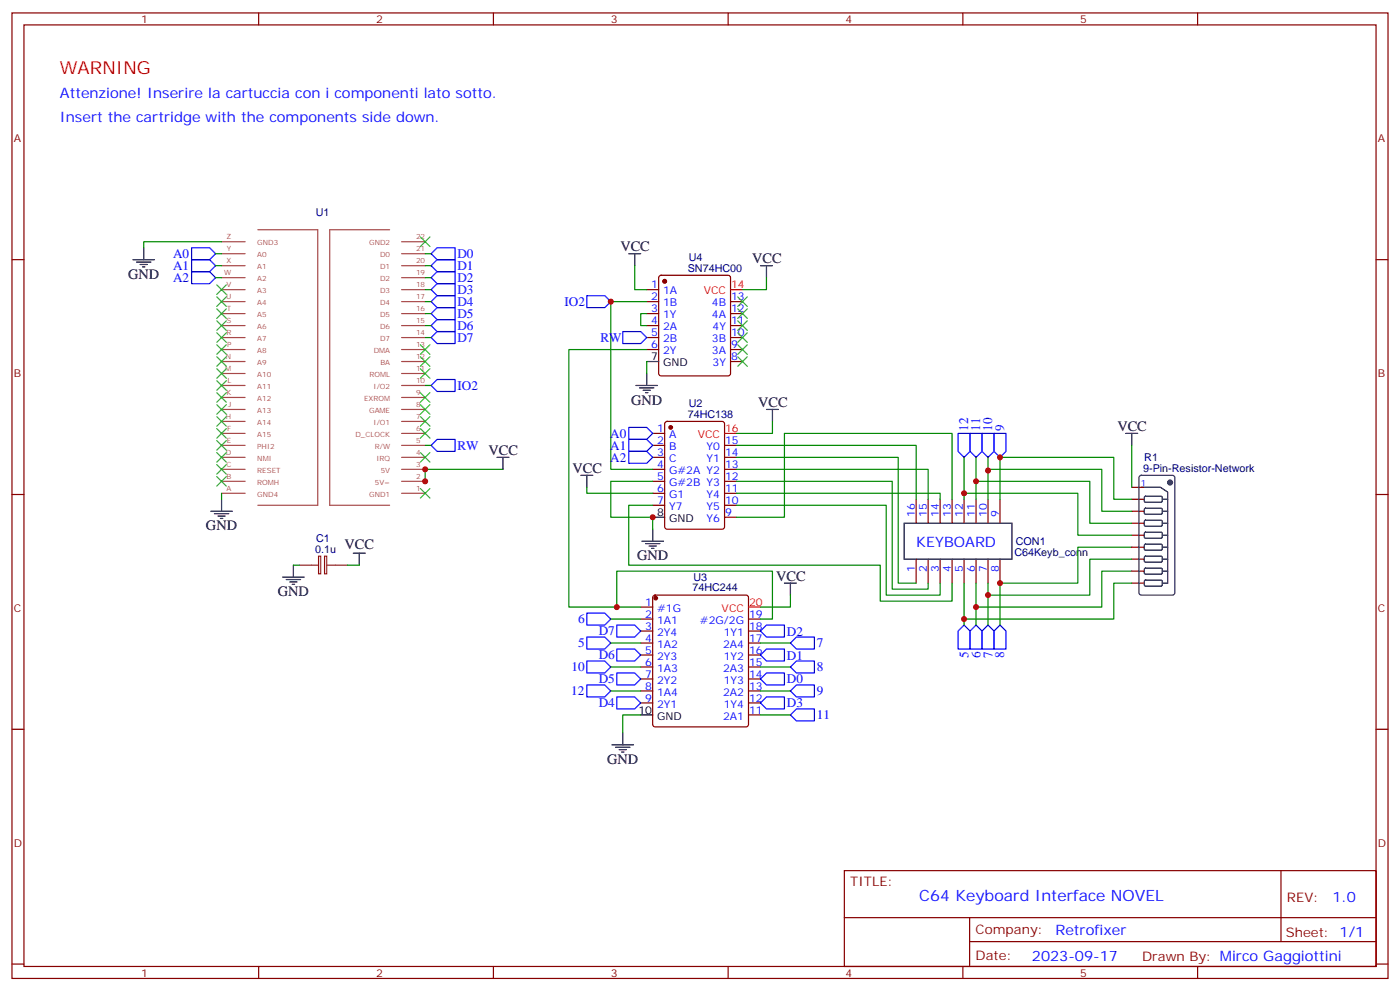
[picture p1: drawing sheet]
<svg xmlns="http://www.w3.org/2000/svg" width="412mm" height="296mm" viewBox="0 0 412 296" stroke-linecap="round" stroke-linejoin="round" font-family="sans-serif">
<g fill="none" stroke="#870000" stroke-width=".35">
<path d="M3.5 3.8h405.4v284.3h-405.4zM7.1 7.3h398.2v277.3h-398.2zM76.2 3.8v3.5M145.3 3.8v3.5M214.5 3.8v3.5M283.6 3.8v3.5M352.8 3.8v3.5M3.5 76.5h3.6M405.3 76.5h3.6M190.5 85.3h3.5M190.5 88.8h3.5M190.5 92.4h3.5"/>
<path d="M190.5 95.9h3.5M190.5 99.4h3.5M194.3 81.3l.4-.2h19.8l.5 .2 .2 .5v28.2l-.2 .5-.5 .2h-19.8l-.5-.2-.2-.5v-28.2zM215.2 88.8h3.5M215.2 92.4h3.5M215.2 95.9h3.5M215.2 99.4h3.5M190.5 102.9h3.5M215.2 102.9h3.5M215.2 106.5h3.5M192.3 127.6h3.5M192.3 131.2h3.5"/>
<path d="M192.3 134.7h3.5M192.3 138.2h3.5M196 124.3l.5-.2h16.2l.7 .4v30.7l-.4 .6-16.5 .1-.7-.5v-30.6zM213.4 131.2h3.6M213.4 134.7h3.6M213.4 138.2h3.6M3.5 145.6h3.6M192.3 141.7h3.5M192.3 145.3h3.5M192.3 148.8h3.5M213.4 141.7h3.6M213.4 145.3h3.6"/>
<path d="M213.4 148.8h3.6M213.4 152.3h3.6M269.9 147v7.1M273.4 147v7.1M276.9 147v7.1M280.5 147v7.1M284 147v7.1M287.5 147v7.1M291 147v7.1M294.6 147v7.1M333.4 143.5h3.5M333.4 147h3.5"/>
<path d="M333.4 150.6h3.5M333.4 154.1h3.5M333.4 157.6h3.5M405.3 145.6h3.6M188.7 178.8h3.6M192.5 175.5l.5-.2h26.8l.5 .2 .2 .5v37.4l-.2 .5-.5 .2h-26.8l-.5-.3-.2-.4v-37.4zM269.9 164.7v7M273.4 164.7v7M276.9 164.7v7M280.5 164.7v7M284 164.7v7M287.5 164.7v7"/>
<path d="M291 164.7v7M294.6 164.7v7M333.4 161.1h3.5M333.4 164.7h3.5M333.4 168.2h3.5M333.4 171.7h3.5M188.7 182.3h3.6M188.7 185.8h3.6M188.7 189.4h3.6M188.7 192.9h3.6M188.7 196.4h3.6M188.7 200h3.6"/>
<path d="M220.5 182.3h3.5M220.5 185.8h3.5M220.5 189.4h3.5M220.5 192.9h3.5M220.5 196.4h3.5M220.5 200h3.5M3.5 214.8h3.6M188.7 203.5h3.6M188.7 207h3.6M220.5 203.5h3.5M220.5 207h3.5M220.5 210.5h3.5"/>
<path d="M405.3 214.8h3.6M248.7 256.4h156.6v28.2h-156.6zM377.3 256.4v20.9M248.7 270.2h156.5M285.6 277.3h119.6M285.6 270.2v14.2M3.5 283.9h3.6M76.2 284.6v3.5M145.3 284.6v3.5M214.5 284.6v3.5M283.6 284.6v3.5M352.8 284.6v3.5"/>
<path d="M405.3 283.9h3.6"/>
</g>
<g fill="none" stroke="#a64a4a" stroke-width=".35">
<path d="M65.3 74.7h6.9M65.3 78.2h6.9M65.3 71.2h6.9M76 67.7h17.6v81.1h-17.6M114.8 67.7h-17.7v81.1h17.7M118.3 74.7h6.9M118.3 78.2h6.9M118.3 71.2h6.9M65.3 81.8h6.9M65.3 85.3h6.9M65.3 88.8h6.9M65.3 92.4h6.9"/>
<path d="M65.3 95.9h6.9M65.3 99.4h6.9M118.3 81.8h6.9M118.3 85.3h6.9M118.3 88.8h6.9M118.3 92.4h6.9M118.3 95.9h6.9M118.3 99.4h6.9M65.3 102.9h6.9M65.3 106.5h6.9M65.3 110h6.9M65.3 113.5h6.9"/>
<path d="M65.3 117.1h6.9M118.3 102.9h6.9M118.3 106.5h6.9M118.3 110h6.9M118.3 113.5h6.9M118.3 117.1h6.9M65.3 138.2h6.9M65.3 120.6h6.9M65.3 124.1h6.9M65.3 127.6h6.9M65.3 134.7h6.9M65.3 131.2h6.9"/>
<path d="M118.3 138.2h6.9M118.3 120.6h6.9M118.3 124.1h6.9M118.3 127.6h6.9M118.3 134.7h6.9M118.3 131.2h6.9M65.3 141.7h6.9M65.3 145.3h6.9M118.3 141.7h6.9M118.3 145.3h6.9"/>
</g>
<g fill="#870000" stroke="#870000" stroke-width=".35">
<circle cx="197.6" cy="125.9" r=".53"/>
<circle cx="193.1" cy="176.1" r=".53"/>
<circle cx="195.8" cy="82.8" r=".53"/>
</g>
<g fill="none" stroke="#000" stroke-width=".35">
<path d="M39.2 76.5h6.3M40.2 77.2h4.2M41.3 77.9h2.1M42 78.6h.7M42.3 73v3.5M185.2 74.7h3.5M187 74.7v3.5M224 78.2h3.5M225.8 78.2v3.6M187.3 113.5h6.4M188.4 114.2h4.2M189.4 114.9h2.2"/>
<path d="M190.1 115.6h.8M190.5 106.5h3.5M190.5 110v3.5M146.4 134.7h3.5M148.2 134.7v3.5M171.1 140h3.5M172.9 140v3.5M225.8 120.6h3.5M227.5 120.6v3.5M331.6 127.6h3.5M333.4 127.6v3.6M62.1 150.6h6.3"/>
<path d="M63.1 151.3h4.3M64.2 152h2.1M64.9 152.7h.7M65.3 147v3.6M189.1 159.4h6.3M192.3 152.3h3.5M192.3 155.9v3.5M266.3 154.1h31.8v10.6h-31.8zM336.2 143.5h5.6l2.2 1.4v26.8h-1.5M337.1 156.9l.3-.2h4.6l.4 .4v1.1l-.4 .3h-4.6l-.3-.3zM337.1 153.4l.3-.2h4.6l.4 .4v1l-.4 .4h-4.6l-.3-.4zM337.1 149.9l.3-.2h4.6l.4 .3v1.1l-.4 .3h-4.6l-.3-.3z"/>
<path d="M337.1 146.3l.3-.1h4.6l.4 .3v1.1l-.4 .3h-4.6l-.3-.3zM342.5 150.6h1.5M342.5 157.6h1.5M342.5 154.1h1.5M342.5 147h1.5M83.3 170h6.3M84.3 170.7h4.2M85.4 171.4h2.1M86.1 172.1h.7M86.4 166.4v3.6M104.1 162.9h3.5M105.8 162.9v3.5"/>
<path d="M190.1 160.1h4.3M191.2 160.8h2.1M191.9 161.5h.7M231.1 171.7h3.5M232.8 171.7v3.6M337.1 171l.3-.1h4.6l.4 .3v1.1l-.4 .3h-4.6l-.3-.3zM337.1 167.5l.3-.2h4.6l.4 .4v1l-.4 .4h-4.6l-.3-.4zM337.1 164l.3-.2h4.6l.4 .3v1.1l-.4 .4h-4.6l-.3-.4zM337.1 160.4l.3-.1h4.6l.4 .3v1.1l-.4 .3h-4.6l-.3-.3zM342.5 168.2h1.5M342.5 164.7h1.5M342.5 161.1h1.5"/>
<path d="M180.3 219.4h6.3M183.4 215.8v3.6M188.7 210.5h3.6M181.3 220.1h4.3M182.4 220.8h2.1M183.1 221.5h.7"/>
</g>
<path d="M215.2 85.3h3.5M213.4 127.6h3.6M220.5 178.8h3.5" fill="none" stroke="#f00" stroke-width=".35"/>
<g fill="none" stroke="#00f" stroke-width=".35">
<path d="M56.4 73h5.3l1.8 1.7-1.8 1.8h-5.3zM56.4 76.5h5.3l1.8 1.7-1.8 1.8h-5.3zM127 74.7l1.8-1.7h5.3v3.5h-5.3zM127 78.2l1.8-1.7h5.3v3.5h-5.3zM56.4 80h5.3l1.8 1.8-1.8 1.7h-5.3zM127 81.8l1.8-1.8h5.3v3.5h-5.3zM127 85.3l1.8-1.8h5.3v3.6h-5.3zM127 88.8l1.8-1.7h5.3v3.5h-5.3zM127 92.4l1.8-1.8h5.3v3.5h-5.3zM127 95.9l1.8-1.8h5.3v3.5h-5.3zM127 99.4l1.8-1.8h5.3v3.6h-5.3zM172.9 87.1h5.3l1.7 1.7-1.7 1.8h-5.3z"/>
<path d="M183.4 97.6h5.3l1.8 1.8-1.8 1.8h-5.3zM127 113.5l1.8-1.7h5.3v3.5h-5.3zM127 131.2l1.8-1.8h5.3v3.5h-5.3zM185.2 125.9h5.3l1.8 1.7-1.8 1.8h-5.3zM185.2 129.4h5.3l1.8 1.8-1.8 1.7h-5.3zM185.2 132.9h5.3l1.8 1.8-1.8 1.8h-5.3zM282.2 127.6h3.6v5.3l-1.8 1.8-1.8-1.8zM285.8 127.6h3.5v5.3l-1.8 1.8-1.7-1.8zM289.3 127.6h3.5v5.3l-1.8 1.8-1.7-1.8zM292.8 127.6h3.5v5.3l-1.7 1.8-1.8-1.8zM172.9 194.7h5.3l1.7 1.7-1.7 1.8h-5.3zM172.9 180.6h5.3l1.7 1.7-1.7 1.8h-5.3z"/>
<path d="M172.9 187.6h5.3l1.7 1.8-1.7 1.7h-5.3zM181.7 198.2h5.3l1.7 1.8-1.7 1.7h-5.3zM181.7 191.1h5.3l1.7 1.8-1.7 1.8h-5.3zM181.7 184.1h5.3l1.7 1.7-1.7 1.8h-5.3zM224 200l1.8-1.8h5.3v3.5h-5.3zM224 192.9l1.8-1.8h5.3v3.6h-5.3zM224 185.8l1.8-1.7h5.3v3.5h-5.3zM232.8 196.4l1.8-1.7h5.3v3.5h-5.3zM232.8 189.4l1.8-1.8h5.3v3.5h-5.3zM284 184.1l1.8 1.7v5.3h-3.6v-5.3zM287.5 184.1l1.8 1.7v5.3h-3.5v-5.3zM291 184.1l1.8 1.7v5.3h-3.5v-5.3z"/>
<path d="M294.6 184.1l1.7 1.7v5.3h-3.5v-5.3zM172.9 201.7h5.3l1.7 1.8-1.7 1.7h-5.3zM181.7 205.2h5.3l1.7 1.8-1.7 1.8h-5.3zM224 207l1.8-1.8h5.3v3.6h-5.3zM232.8 210.5l1.8-1.7h5.3v3.5h-5.3zM232.8 203.5l1.8-1.8h5.3v3.5h-5.3z"/>
</g>
<g fill="none" stroke="#008700" stroke-width=".35">
<path d="M63.5 78.2h1.8M63.5 74.7h1.8M65.3 71.2h-23v1.8M125.2 78.2h1.8M125.2 74.7h1.8M187 78.2v7.1h3.5M63.5 81.8h1.8M125.2 81.8h1.8M125.2 85.3h1.8M125.2 88.8h1.8M125.2 92.4h1.8M125.2 95.9h1.8"/>
<path d="M125.2 99.4h1.8M190.5 88.8h-10.6v49.4h12.4M190.5 92.4h-1.8v3.5h1.8M225.8 81.8v3.5h-7.1M125.2 113.5h1.8M190.5 102.9h-22.9v75.9h21.1M190.5 106.5v3.5M125.2 131.2h1.8M148.2 138.2h-23v3.5h-.3v.4M217 131.2h52.9v15.8M217 134.7h47.6v37h5.3M217 138.2h56.4v8.8"/>
<path d="M227.5 124.1v3.5h-10.5M284 134.7v12.3M287.5 134.7v12.3M291 138.6v-.4h33.6v12.4h8.8M291 134.7v12.3M333.4 131.2v12.3M65.3 145.3v1.7M172.9 143.5v1.8h19.4M192.3 141.7h-12.4v10.6h12.4v3.6M192.3 148.8h-7.1v17.6h74.1v10.6h21.2v-5.3M217 141.7h45.8v31.8h10.6v-1.8M217 145.3h59.9v1.7"/>
<path d="M217 148.8h44.1v26.5h15.8v-3.6M280.5 147v-19.4h-49.4v24.7h-14.1M284 145.3h33.5v12.3h15.9M287.5 141.7h33.5v12.4h12.4M294.6 147v-12.3h33.5v12.3h5.3M86.4 166.4h1.8M102.3 166.4h3.5M181.7 178.8v-10.6h45.8v14.1h-3.5M232.8 175.3v3.5h-8.8M284 171.7v12.4M287.5 178.8v5.3M291 171.7v12.4"/>
<path d="M333.4 161.1h-15.9v10.6h-22.9v12.4M333.4 168.2h-8.8v10.6h-37.1v-7.1M333.4 164.7h-12.4v10.6h-30M333.4 171.7h-5.3v10.6h-44.1M179.9 196.4h8.8M179.9 189.4h8.8M179.9 182.3h8.8M224 196.4h8.8M224 189.4h8.8M179.9 203.5h8.8M188.7 210.5h-5.3v5.3M224 203.5h8.8"/>
<path d="M224 210.5h8.8"/>
</g>
<g fill="none" stroke="#3c3" stroke-width=".35">
<path d="M123.8 69.8l2.8 2.8M126.6 69.8l-2.8 2.8M63.9 83.9l2.8 2.8M63.9 87.4l2.8 2.8M63.9 90.9l2.8 2.9M63.9 94.5l2.8 2.8M63.9 98l2.8 2.8M66.7 83.9l-2.8 2.8M66.7 87.4l-2.8 2.8M66.7 90.9l-2.8 2.9M66.7 94.5l-2.8 2.8M66.7 98l-2.8 2.8"/>
<path d="M217.3 98l2.8 2.8M217.3 94.5l2.8 2.8M217.3 90.9l2.8 2.9M217.3 87.4l2.8 2.8M220.1 98l-2.8 2.8M220.1 94.5l-2.8 2.8M220.1 90.9l-2.8 2.9M220.1 87.4l-2.8 2.8M63.9 119.2l2.8 2.8M63.9 115.6l2.8 2.9M63.9 112.1l2.8 2.8M63.9 108.6l2.8 2.8"/>
<path d="M63.9 105.1l2.8 2.8M63.9 101.5l2.8 2.9M66.7 119.2l-2.8 2.8M66.7 115.6l-2.8 2.9M66.7 112.1l-2.8 2.8M66.7 108.6l-2.8 2.8M66.7 105.1l-2.8 2.8M66.7 101.5l-2.8 2.9M123.8 101.5l2.8 2.9M123.8 105.1l2.8 2.8M123.8 108.6l2.8 2.8M123.8 119.2l2.8 2.8"/>
<path d="M123.8 115.6l2.8 2.9M126.6 101.5l-2.8 2.9M126.6 105.1l-2.8 2.8M126.6 108.6l-2.8 2.8M126.6 119.2l-2.8 2.8M126.6 115.6l-2.8 2.9M217.3 105.1l2.8 2.8M217.3 101.5l2.8 2.9M220.1 105.1l-2.8 2.8M220.1 101.5l-2.8 2.9M63.9 136.8l2.8 2.8M63.9 133.3l2.8 2.8"/>
<path d="M63.9 129.8l2.8 2.8M63.9 126.2l2.8 2.8M63.9 122.7l2.8 2.8M66.7 136.8l-2.8 2.8M66.7 133.3l-2.8 2.8M66.7 129.8l-2.8 2.8M66.7 126.2l-2.8 2.8M66.7 122.7l-2.8 2.8M123.8 133.3l2.8 2.8M123.8 126.2l2.8 2.8M123.8 122.7l2.8 2.8M126.6 133.3l-2.8 2.8"/>
<path d="M126.6 126.2l-2.8 2.8M126.6 122.7l-2.8 2.8M63.9 140.3l2.8 2.9M66.7 140.3l-2.8 2.9M123.8 143.9l2.8 2.8M126.6 143.9l-2.8 2.8"/>
</g>
<path d="M335.7 140.2l.5-.2h9.2l.6 .4 .1 34.2-.5 .6-9.4 .1-.7-.5v-34.1z" fill="none" stroke="#333" stroke-width=".35"/>
<circle cx="344.7" cy="142.1" r=".71" fill="#000" stroke="#000" stroke-width=".35"/>
<path d="M88.2 166.4h5.6M93.8 163.8h.7v5.2h-.7zM95.6 163.8h.6v5.2h-.6zM96.3 166.4h6" fill="none" stroke="#8c2424" stroke-width=".35"/>
<g fill="#c00">
<circle cx="125.2" cy="138.2" r=".88"/>
<circle cx="125.2" cy="141.7" r=".88"/>
<circle cx="179.9" cy="88.8" r=".88"/>
<circle cx="192.3" cy="152.3" r=".88"/>
<circle cx="181.7" cy="178.8" r=".88"/>
<circle cx="294.6" cy="134.7" r=".88"/>
<circle cx="291" cy="138.6" r=".88"/>
<circle cx="287.5" cy="141.7" r=".88"/>
<circle cx="284" cy="145.3" r=".88"/>
<circle cx="294.6" cy="171.7" r=".88"/>
<circle cx="291" cy="175.3" r=".88"/>
<circle cx="284" cy="182.3" r=".88"/>
<circle cx="287.5" cy="178.8" r=".88"/>
</g>
<text font-size="5.3" fill="#f00" x="17.6" y="21.8">WARNING</text>
<text font-size="4.6" fill="#00f" x="270.8" y="265.4">C64 Keyboard Interface NOVEL</text>
<g font-size="4.2" fill="#00f">
<text x="17.6" y="28.9">Attenzione! Inserire la cartuccia con i componenti lato sotto.</text>
<text x="17.6" y="35.9">Insert the cartridge with the components side down.</text>
<text x="269.9" y="161.1">KEYBOARD</text>
<text x="392.5" y="265.7">1.0</text>
<text x="310.9" y="275.2">Retrofixer</text>
<text x="304" y="283">2023-09-17</text>
</g>
<g font-size="4.2">
<text x="182.7" y="74">VCC</text>
<text x="221.5" y="77.5">VCC</text>
<text x="37.7" y="82.1">GND</text>
<text x="185.9" y="119.2">GND</text>
<text x="223.3" y="119.9">VCC</text>
<text x="329.1" y="126.9">VCC</text>
<text x="143.9" y="134">VCC</text>
<text x="168.6" y="139.3">VCC</text>
<text x="60.7" y="156.2">GND</text>
<text x="101.5" y="161.8">VCC</text>
<text x="187.7" y="165">GND</text>
<text x="228.6" y="171">VCC</text>
<text x="81.8" y="175.6">GND</text>
<text x="178.9" y="225">GND</text>
</g>
<g font-size="3.9" fill="#00f">
<text x="51" y="76">A0</text>
<text x="134.8" y="76">D0</text>
<text x="51" y="79.5">A1</text>
<text x="51" y="83">A2</text>
<text x="134.8" y="79.6">D1</text>
<text x="134.8" y="83.1">D2</text>
<text x="134.8" y="86.6">D3</text>
<text x="134.8" y="90.2">D4</text>
<text x="134.8" y="93.7">D5</text>
<text x="166.3" y="90.2">IO2</text>
<text x="134.8" y="97.2">D6</text>
<text x="134.8" y="100.8">D7</text>
<text x="176.9" y="100.6">RW</text>
<text x="134.8" y="114.8">IO2</text>
<text x="179.8" y="128.9">A0</text>
<text x="285.2" y="126.9" transform="rotate(-90 285.2 126.9)">12</text>
<text x="288.7" y="126.9" transform="rotate(-90 288.7 126.9)">11</text>
<text x="292.2" y="126.9" transform="rotate(-90 292.2 126.9)">10</text>
<text x="295.8" y="126.9" transform="rotate(-90 295.8 126.9)">9</text>
<text x="134.8" y="132.4">RW</text>
<text x="179.8" y="132.4">A1</text>
<text x="179.8" y="135.9">A2</text>
<text x="170.3" y="183.6">6</text>
<text x="170.3" y="190.6">5</text>
<text x="176.4" y="187">D7</text>
<text x="231.8" y="187.2">D2</text>
<text x="240.6" y="190.6">7</text>
<text x="168.4" y="197.7">10</text>
<text x="176.4" y="194">D6</text>
<text x="231.8" y="194.2">D1</text>
<text x="240.6" y="197.6">8</text>
<text x="285.3" y="193.7" transform="rotate(-90 285.3 193.7)">5</text>
<text x="288.8" y="193.7" transform="rotate(-90 288.8 193.7)">6</text>
<text x="292.3" y="193.7" transform="rotate(-90 292.3 193.7)">7</text>
<text x="295.8" y="193.7" transform="rotate(-90 295.8 193.7)">8</text>
<text x="176.4" y="201.1">D5</text>
<text x="231.8" y="201.2">D0</text>
<text x="168.3" y="204.8">12</text>
<text x="176.4" y="208.1">D4</text>
<text x="231.8" y="208.4">D3</text>
<text x="240.6" y="204.7">9</text>
<text x="240.6" y="211.7">11</text>
</g>
<g font-size="3.9" fill="#800">
<text x="250.5" y="261">TITLE:</text>
<text x="379.1" y="265.7">REV:</text>
<text x="287.4" y="275.2">Company:</text>
<text x="378.7" y="275.8">Sheet: 1/1</text>
<text x="287.4" y="282.9">Date:</text>
<text x="336.4" y="282.9">Drawn By: Mirco Gaggiottini</text>
</g>
<g font-size="3.2" fill="#800">
<text x="41.6" y="6.8">1</text>
<text x="110.8" y="6.8">2</text>
<text x="179.9" y="6.8">3</text>
<text x="249.1" y="6.8">4</text>
<text x="318.2" y="6.8">5</text>
<text x="4.1" y="41.9">A</text>
<text x="405.9" y="41.9">A</text>
<text x="4.1" y="111.1">B</text>
<text x="405.9" y="111.1">B</text>
<text x="4.1" y="180.2">C</text>
<text x="405.9" y="180.2">C</text>
<text x="4.1" y="249.3">D</text>
<text x="405.9" y="249.3">D</text>
<text x="41.6" y="287.6">1</text>
<text x="110.8" y="287.6">2</text>
<text x="179.9" y="287.6">3</text>
<text x="249.1" y="287.6">4</text>
<text x="318.2" y="287.6">5</text>
</g>
<g font-size="3.2" fill="#000080">
<text x="93" y="63.5">U1</text>
<text x="202.9" y="76.9">U4</text>
<text x="202.6" y="80">SN74HC00</text>
<text x="202.9" y="119.9">U2</text>
<text x="202.6" y="123">74HC138</text>
<text x="337.1" y="135.7">R1</text>
<text x="336.7" y="138.9">9-Pin-Resistor-Network</text>
<text x="93.1" y="159.5">C1</text>
<text x="299.2" y="160.4">CON1</text>
<text x="92.9" y="162.7">0.1u</text>
<text x="298.8" y="163.7">C64Keyb_conn</text>
<text x="204.3" y="171.1">U3</text>
<text x="204" y="174.2">74HC244</text>
</g>
<g font-size="3.2" fill="#00f">
<text x="191.8" y="84.9">1</text>
<text x="191.8" y="88.5">2</text>
<text x="195.3" y="86.7">1A</text>
<text x="215.4" y="88.5">13</text>
<text x="191.8" y="92">3</text>
<text x="191.8" y="95.5">4</text>
<text x="195.3" y="90.2">1B</text>
<text x="195.3" y="93.8">1Y</text>
<text x="209.7" y="90.2">4B</text>
<text x="209.7" y="93.8">4A</text>
<text x="215.4" y="95.5">11</text>
<text x="215.4" y="92">12</text>
<text x="191.8" y="99.1">5</text>
<text x="195.3" y="97.3">2A</text>
<text x="195.3" y="100.8">2B</text>
<text x="209.7" y="100.8">3B</text>
<text x="209.9" y="97.3">4Y</text>
<text x="215.4" y="99.1">10</text>
<text x="191.8" y="102.6">6</text>
<text x="195.3" y="104.4">2Y</text>
<text x="209.7" y="104.4">3A</text>
<text x="209.9" y="107.9">3Y</text>
<text x="215.4" y="106.1">8</text>
<text x="215.4" y="102.6">9</text>
<text x="193.6" y="127.3">1</text>
<text x="193.6" y="130.8">2</text>
<text x="197.1" y="129">A</text>
<text x="213.6" y="130.8">15</text>
<text x="193.6" y="134.3">3</text>
<text x="193.6" y="137.9">4</text>
<text x="197.1" y="132.6">B</text>
<text x="197.1" y="136.1">C</text>
<text x="208.2" y="136.1">Y1</text>
<text x="208.2" y="132.6">Y0</text>
<text x="213.6" y="137.9">13</text>
<text x="213.6" y="134.3">14</text>
<text x="193.6" y="141.4">5</text>
<text x="197.1" y="139.6">G#2A Y2</text>
<text x="197.1" y="143.2">G#2B Y3</text>
<text x="213.6" y="141.4">12</text>
<text x="193.6" y="144.9">6</text>
<text x="193.6" y="148.4">7</text>
<text x="197.1" y="146.7">G1</text>
<text x="208.2" y="146.7">Y4</text>
<text x="213.6" y="148.4">10</text>
<text x="213.6" y="144.9">11</text>
<text x="197.1" y="150.2">Y7</text>
<text x="208.2" y="153.7">Y6</text>
<text x="208.2" y="150.2">Y5</text>
<text x="213.6" y="152">9</text>
<text x="269.5" y="152.3" transform="rotate(-90 269.5 152.3)">16</text>
<text x="273" y="152.3" transform="rotate(-90 273 152.3)">15</text>
<text x="276.6" y="152.3" transform="rotate(-90 276.6 152.3)">14</text>
<text x="280.1" y="152.3" transform="rotate(-90 280.1 152.3)">13</text>
<text x="283.6" y="152.3" transform="rotate(-90 283.6 152.3)">12</text>
<text x="287.2" y="152.3" transform="rotate(-90 287.2 152.3)">11</text>
<text x="290.7" y="152.3" transform="rotate(-90 290.7 152.3)">10</text>
<text x="294.2" y="152.3" transform="rotate(-90 294.2 152.3)">9</text>
<text x="269.5" y="168.5" transform="rotate(-90 269.5 168.5)">1</text>
<text x="273" y="168.5" transform="rotate(-90 273 168.5)">2</text>
<text x="276.6" y="168.5" transform="rotate(-90 276.6 168.5)">3</text>
<text x="280.1" y="168.5" transform="rotate(-90 280.1 168.5)">4</text>
<text x="283.6" y="168.5" transform="rotate(-90 283.6 168.5)">5</text>
<text x="287.2" y="168.5" transform="rotate(-90 287.2 168.5)">6</text>
<text x="290.7" y="168.5" transform="rotate(-90 290.7 168.5)">7</text>
<text x="294.2" y="168.5" transform="rotate(-90 294.2 168.5)">8</text>
<text x="190.1" y="178.4">1</text>
<text x="190.1" y="182">2</text>
<text x="190.1" y="185.5">3</text>
<text x="193.6" y="180.2">#1G</text>
<text x="193.6" y="183.7">1A1</text>
<text x="206.2" y="183.7">#2G/2G</text>
<text x="220.7" y="185.5">18</text>
<text x="220.7" y="182">19</text>
<text x="190.1" y="189">4</text>
<text x="193.6" y="187.3">2Y4</text>
<text x="193.6" y="190.8">1A2</text>
<text x="213" y="190.8">2A4</text>
<text x="213.2" y="187.3">1Y1</text>
<text x="220.7" y="189">17</text>
<text x="190.1" y="192.5">5</text>
<text x="190.1" y="196.1">6</text>
<text x="193.6" y="194.3">2Y3</text>
<text x="193.6" y="197.8">1A3</text>
<text x="213" y="197.8">2A3</text>
<text x="213.2" y="194.3">1Y2</text>
<text x="220.7" y="196.1">15</text>
<text x="220.7" y="192.5">16</text>
<text x="190.1" y="199.6">7</text>
<text x="190.1" y="203.1">8</text>
<text x="193.6" y="201.4">2Y2</text>
<text x="213.2" y="201.4">1Y3</text>
<text x="220.7" y="203.1">13</text>
<text x="220.7" y="199.6">14</text>
<text x="190.1" y="206.7">9</text>
<text x="193.6" y="204.9">1A4</text>
<text x="193.6" y="208.4">2Y1</text>
<text x="213" y="204.9">2A2</text>
<text x="213.2" y="208.4">1Y4</text>
<text x="220.7" y="206.7">12</text>
<text x="213" y="211.9">2A1</text>
<text x="220.7" y="210.2">11</text>
</g>
<g font-size="3.2" fill="#f00">
<text x="207.3" y="86.7">VCC</text>
<text x="215.4" y="84.9">14</text>
<text x="205.5" y="129">VCC</text>
<text x="213.6" y="127.3">16</text>
<text x="220.7" y="178.4">20</text>
<text x="212.6" y="180.2">VCC</text>
</g>
<g font-size="3.2">
<text x="191.8" y="106.1">7</text>
<text x="195.3" y="107.9">GND</text>
<text x="193.6" y="152">8</text>
<text x="197.1" y="153.7">GND</text>
<text x="188.1" y="210.2">10</text>
<text x="193.6" y="211.9">GND</text>
</g>
<text font-size="2.5" fill="#00f" x="336" y="143.2">1</text>
<g font-size="2.1" fill="#a54b4b">
<text x="66.7" y="70.5">Z</text>
<text x="122.6" y="70.5">22</text>
<text x="66.7" y="77.6">X</text>
<text x="66.9" y="74">Y</text>
<text x="75.8" y="75.8">A0</text>
<text x="75.8" y="72.2">GND3</text>
<text x="108.7" y="72.2">GND2</text>
<text x="112" y="75.8">D0</text>
<text x="122.6" y="74">21</text>
<text x="122.6" y="77.6">20</text>
<text x="66.1" y="81.1">W</text>
<text x="75.8" y="79.3">A1</text>
<text x="75.8" y="82.8">A2</text>
<text x="112" y="79.3">D1</text>
<text x="112" y="82.8">D2</text>
<text x="122.6" y="81.1">19</text>
<text x="66.6" y="88.1">U</text>
<text x="66.7" y="84.6">V</text>
<text x="75.8" y="86.3">A3</text>
<text x="75.8" y="89.9">A4</text>
<text x="112" y="86.3">D3</text>
<text x="112" y="89.9">D4</text>
<text x="122.6" y="84.6">18</text>
<text x="122.6" y="88.1">17</text>
<text x="66.7" y="95.2">S</text>
<text x="66.8" y="91.7">T</text>
<text x="75.8" y="93.4">A5</text>
<text x="112" y="93.4">D5</text>
<text x="122.6" y="91.7">16</text>
<text x="122.6" y="95.2">15</text>
<text x="66.7" y="98.7">R</text>
<text x="75.8" y="96.9">A6</text>
<text x="75.8" y="100.5">A7</text>
<text x="112" y="96.9">D6</text>
<text x="112" y="100.5">D7</text>
<text x="122.6" y="98.7">14</text>
<text x="66.6" y="105.8">N</text>
<text x="66.9" y="102.2">P</text>
<text x="75.8" y="104">A8</text>
<text x="75.8" y="107.5">A9</text>
<text x="110.1" y="104">DMA</text>
<text x="112" y="107.5">BA</text>
<text x="122.6" y="105.8">12</text>
<text x="122.6" y="102.2">13</text>
<text x="66.4" y="109.3">M</text>
<text x="67" y="112.8">L</text>
<text x="75.8" y="111">A10</text>
<text x="108.8" y="111">ROML</text>
<text x="122.6" y="112.8">10</text>
<text x="122.6" y="109.3">11</text>
<text x="66.7" y="116.4">K</text>
<text x="67.2" y="119.9">J</text>
<text x="75.8" y="114.6">A11</text>
<text x="75.8" y="118.1">A12</text>
<text x="107.2" y="118.1">EXROM</text>
<text x="110.1" y="114.6">I/O2</text>
<text x="122.6" y="116.4">9</text>
<text x="122.6" y="119.9">8</text>
<text x="66.6" y="123.4">H</text>
<text x="75.8" y="121.6">A13</text>
<text x="75.8" y="125.1">A14</text>
<text x="108.7" y="121.6">GAME</text>
<text x="110.1" y="125.1">I/O1</text>
<text x="122.6" y="123.4">7</text>
<text x="66.8" y="130.5">E</text>
<text x="66.9" y="126.9">F</text>
<text x="75.8" y="128.7">A15</text>
<text x="104.7" y="128.7">D_CLOCK</text>
<text x="122.6" y="126.9">6</text>
<text x="122.6" y="130.5">5</text>
<text x="66.5" y="134">D</text>
<text x="66.7" y="137.5">C</text>
<text x="75.8" y="135.7">NMI</text>
<text x="75.8" y="132.2">PHI2</text>
<text x="110.4" y="132.2">R/W</text>
<text x="110.9" y="135.7">IRQ</text>
<text x="122.6" y="137.5">3</text>
<text x="122.6" y="134">4</text>
<text x="66.7" y="141.1">B</text>
<text x="75.8" y="139.3">RESET</text>
<text x="75.8" y="142.8">ROMH</text>
<text x="110.4" y="142.8">5V=</text>
<text x="112.1" y="139.3">5V</text>
<text x="122.6" y="141.1">2</text>
<text x="66.7" y="144.6">A</text>
<text x="75.8" y="146.3">GND4</text>
<text x="108.7" y="146.3">GND1</text>
<text x="122.6" y="144.6">1</text>
</g>
</svg>
